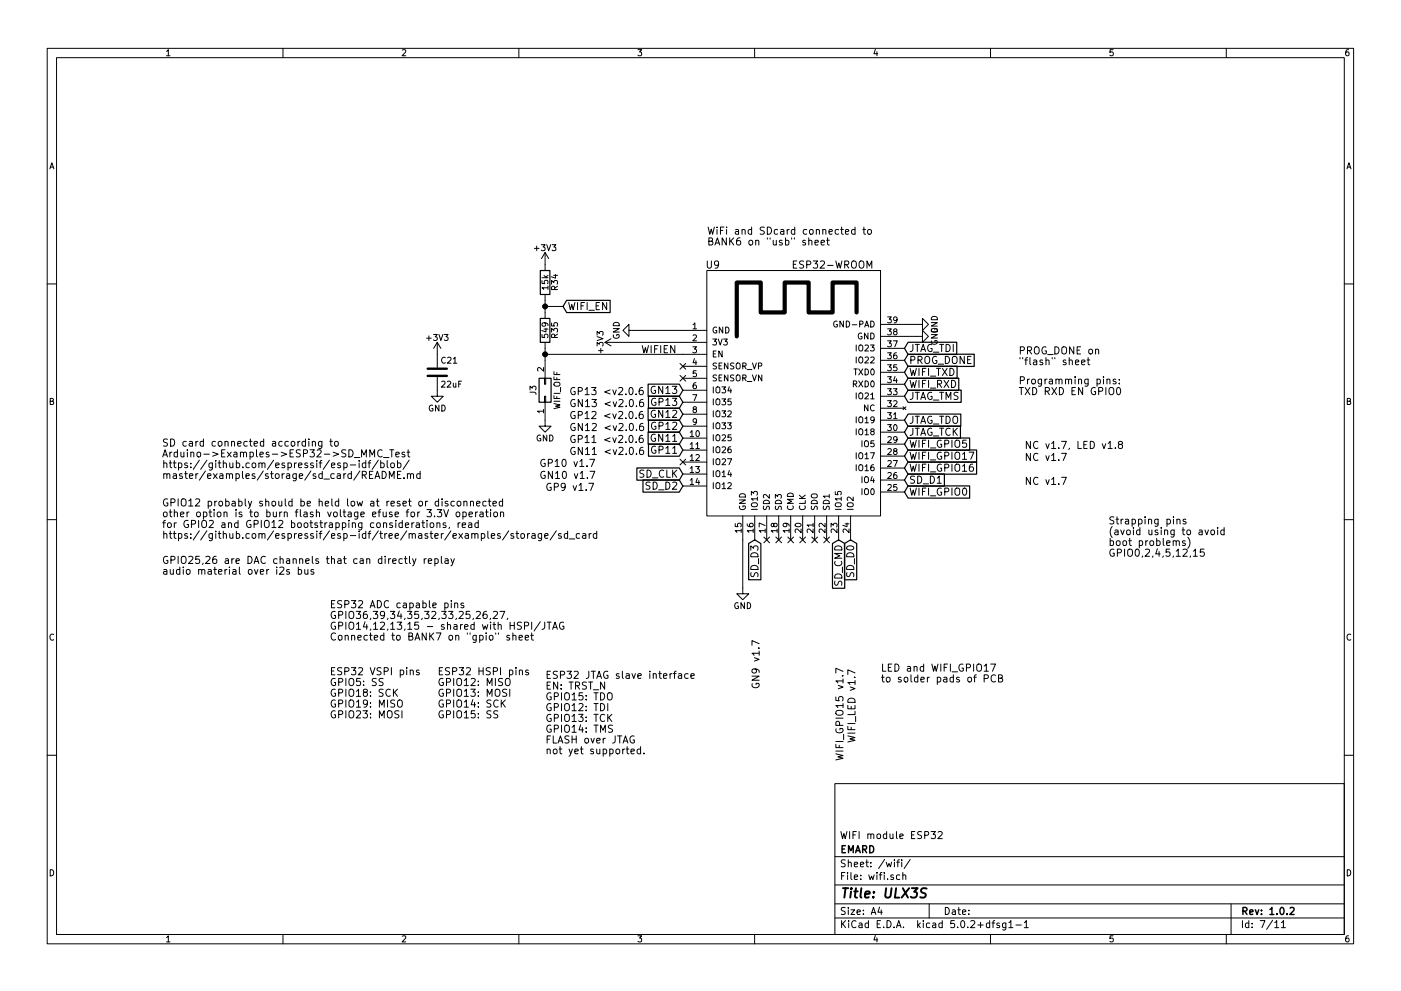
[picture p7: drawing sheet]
<svg xmlns="http://www.w3.org/2000/svg" width="297mm" height="210mm" viewBox="0 0 297 210" stroke-linecap="round" stroke-linejoin="round" font-family="sans-serif">
<g fill="none" stroke="#000" stroke-width=".21">
<path d="M10 10.3h277v189.9h-277zM12 12.2h273v186.1h-273zM60 10.3v1.9M110 10.3v1.9M160 10.3v1.9M210 10.3v1.9M260 10.3v1.9M115.6 53.6l-.8 1.3M115.6 53.6v3.8M115.6 53.6l.7 1.3M149.9 57.4h36.8v52.1h-36.8zM171.5 51.1l.2-.1h.4v1"/>
<path d="M172.8 51.5l.7-.2-.1-.3h-.4l-.2 .2v.7h.6M174.1 51.5l.7-.2v-.3h-.5l-.2 .2 .1 .7h.6M175.3 51h.5M175.5 50.5v1.3l.3 .2M179.2 49.2l.8-.2-.1-.2-.4-.1-.3 .2 .1 .7h.6M181.3 48.8l-.5-.1-.3 .3 .2 .6h.6M181.3 48.2v1.5M182.9 48.7h.6M183.2 48.2v1.3l.3 .2M184 48.8l.3-.1 .4 .1 .1 .6-.2 .2-.3 .1-.3-.2zM10 60.2h2M92.7 72.6v5.4"/>
<path d="M92.7 72.6l-.8 1.3M92.7 72.6l.8 1.3M115.6 75.2h34.3M115.6 62.5v5.1M115.6 72.6v7.7M115.6 65h3.8M128.3 72.6h21.6M128.3 72.6l1.2 .8M129.5 71.9l-1.2 .7M133.3 70.1v-1.3l-1.2 1.3 1.2 1.3v-1.3h16.6M144.2 79.6l1.2 1.3M144.2 77.1l1.2 1.2"/>
<path d="M144.8 77.7h5.1M145.4 79.6l-1.2 1.3M145.4 77.1l-1.2 1.2M177.5 68.2a.59 .59 0 0 0-.7 .6 .59 .59 0 0 0 .7 .5v-.4h-.2M186.7 71.4h8.9v-1.3l1.2 1.3-1.2 1.2v-1.2M186.7 68.8h8.9v-1.2l1.2 1.2-1.2 1.3v-1.3M186.7 79h5.1M186.7 76.4h5.1M186.7 73.9h5.1M197.5 68.4h1.2l-1.2 .8h1.2M197.6 67.3a.66 .66 0 0 1 .8-.1 .66 .66 0 0 1 .3 .6h-1.2zM228 76.9l.7-.2v-.3h-.5l-.2 .2 .1 .7h.6"/>
<path d="M229.3 76.9l.7-.2v-.3h-.5l-.2 .2 .1 .7h.6M230.5 76.4h.6M230.7 75.9v1.3l.4 .2M285 60.2h2M65.5 93.1v.2M65.5 93.6v1.1M66.2 93.8l.2-.2 .4 .1 .1 1M66.2 93.6v1.1M68.2 93.6v1.3l-.3 .3-.3-.1M68.2 93.7l-.4-.1-.3 .3 .2 .7h.5M69.9 93.6h.6M70.1 93.1v1.3l.4 .3"/>
<path d="M71 93.8l.2-.2 .5 .2v.6l-.1 .2-.4 .1-.2-.2zM72.9 98.3l.4-.1 .3 .3-.1 .7h-.6M74.3 98.6h1.1M76.1 98.2v1M77.5 98.3l-.4-.1-.3 .3 .2 .7h.5M77.5 97.7v1.5M78.1 98.2h.5M78.4 96.9v-1.5l.5 1.1 .5-1.1v1.5M78.6 97.7l-.3 .2v1.3M80.2 97.6l-1.3 2M80.7 98.3l.5-.1 .3 .3-.2 .7h-.6M80.7 97.7v1.5"/>
<path d="M81 95.5a.62 .62 0 0 0-.7 .1 .62 .62 0 0 0-.2 .7 .56 .56 0 0 0 .3 .6 .56 .56 0 0 0 .6-.1M81 100a.77 .77 0 0 1 .9 .8 .77 .77 0 0 1-.9 .7zM81.3 97.1h1.2M82.1 97.7v1.3l.2 .2M82.6 95.4h.9M82.9 98.3l.2-.1 .5 .1-.1 .9h-.4l-.2-.1zM83.1 95.4v1.5M83.9 96.4l.8-.1-.1-.3-.4-.1-.3 .2 .1 .8h.6M84.3 98.3l.4-.1 .3 .3-.1 .7h-.6M84.3 97.7v1.5M85 100h-.7v1.5h.7M85.8 96l-.4-.1-.2 .2 .1 .3 .5 .1v.4h-.6"/>
<path d="M86.3 95.9h.6M86.5 95.4v1.3l.4 .2M86.7 97.6l-1.3 2M89.1 100v1.5M92.7 80v4.1h1.3l-1.3 1.2-1.3-1.2h1.3M115.4 84.1h.3v1.2h-.3zM115.4 80.3h.3v1.2h-.3zM115.6 85.3v5.1h1.2l-1.2 1.3-1.3-1.3h1.3M125 97.5h1.1l-.7 1.5M125.1 100h1l-.6 1.5M134.9 93.7v.2M134.9 88.7v.1"/>
<path d="M134.9 83.6v.1M135 96.3v.1M135 91.2v.2M135 86.1v.2M136.2 92.4l-.4 .1a.98 .98 0 0 0 0 1.4l.5-.2 .1-.5-.3-.2h-.4l-.2 .2M136.2 87.3l-.4 .1a.98 .98 0 0 0 0 1.4l.5-.1 .1-.5-.3-.3h-.4l-.2 .3M136.2 82.2l-.4 .1a.98 .98 0 0 0 0 1.4l.5-.1 .1-.5-.3-.3h-.4l-.2 .3M136.3 94.9l-.4 .1a.98 .98 0 0 0 0 1.4l.5-.1 .1-.5-.3-.3h-.5l-.1 .3M136.3 89.8l-.4 .1a.98 .98 0 0 0 0 1.5l.5-.2 .1-.5-.3-.3-.5 .1-.1 .2M136.3 84.8h-.4a.98 .98 0 0 0 0 1.5l.5-.2 .1-.5-.3-.3-.5 .1-.1 .2M144.2 97.4l1.2 1.2M144.8 93h5.1"/>
<path d="M144.8 95.5h5.1M144.8 98h5.1M144.8 80.3h5.1M144.8 82.8h5.1M144.8 85.3h5.1M144.8 87.9h5.1M144.8 90.4h5.1M145.4 97.4l-1.2 1.2M186.7 99.3h5.1M186.7 96.8h5.1M186.7 94.2h5.1M186.7 91.7h5.1"/>
<path d="M186.7 89.1h5.1M186.7 86.6h5.1M186.7 84.1h5.1M186.7 81.5h5.1M191.5 86.3l.6 .6M192.1 86.3l-.6 .6M225.1 96.2h1l-.7 1.5M234.7 80.6l.2-.2 .4 .1v1M234.7 80.4v1.1M234.9 95.2h.9M236.5 95v.2M236.6 80.5l-.4-.1-.2 .2 .1 .3 .5 .1v.4h-.6"/>
<path d="M236.9 82.3l.2-.1a.81 .81 0 0 1 .5 .8 .81 .81 0 0 1-.5 .7l-.2-.1-.2-.4zM237.3 81.3v.2M237.3 80.5v.1M237.4 94.3l-.3-.3 .1-.2 .2-.2 .5 .2v.4l-.6 .2-.2 .2 .1 .4 .2 .2 .4-.1 .2-.2-.1-.5-.2-.1M10 110.3h2M79.5 101.5l.5-1.5 .5 1.5M79.6 101.1h.8M82.5 101.5v-1.5l.6 1.1 .5-1.1v1.5M84.3 100.7h.5M85.3 118.6l-.4-.1-.3 .3 .1 .7h.6M85.6 101.4v.1M85.7 118.5h.6"/>
<path d="M86 118v1.3l.3 .3M86.4 100.6l.2-.1 .4 .1v.9M86.4 100.5v1M86.8 118v1.3l.2 .3M87 100.7l.2-.2 .4 .1 .1 .9M87.5 118.5l.3 1.1M88.2 118.5l-.5 1.4-.2 .2M89.1 100.6l-.5-.1-.3 .3 .2 .6h.6M89.7 110.4v1.3l.3 .2M89.9 118.5v1.1M90.4 118.5l-.5 .3M90.5 108.1h1l-.5 .6 .4 .1v.7l-.2 .1-.7-.1"/>
<path d="M90.5 110.9v1M90.8 119l.7-.1v-.3l-.5-.1-.2 .2 .1 .8h.6M91.2 111l.3-.1 .4 .1 .1 .6-.2 .3h-.3l-.3-.1zM92.1 109.5v.1M92.2 118.6l.4-.1 .3 .3-.1 .7h-.6M92.2 118.5v1.6M92.6 111l.2-.1 .4 .1 .1 .9M92.6 110.9v1M92.7 108.1h.9l-.5 .6 .5 .1v.7l-.3 .1-.6-.1M93 106.4l-.4-.1-.3 .3 .1 .7h.6M93 105.8v1.6M93.6 118v1.3l.2 .3"/>
<path d="M93.7 105.8v.2M93.7 106.3v1.1M94.1 108.1l.5 1.5 .5-1.5M94.4 118.6h.5l.1 1M94.5 111l-.3-.1-.3 .2 .1 .2 .5 .2v.4h-.6M94.9 106.4l-.3-.1-.2 .2v.3l.5 .1v.4h-.5M95 118.9l-.5 .1-.2 .2 .2 .4 .5-.1M95.3 111.9l-.1 .2M95.6 118.5l.4 1.1M96.3 106.4l-.4-.1-.3 .3 .2 .7h.5M96.3 118.5l-.5 1.4-.2 .2M96.8 108.8l.2-.2 .4 .2 .1 .5-.1 .3h-.4l-.2-.1z"/>
<path d="M97 106.5l.2-.2 .4 .2 .1 .6-.1 .2-.4 .1-.2-.2zM97.1 110.9v1M97.6 110.9l-.5 .3M98 111.4l.7-.1v-.3l-.5-.1-.2 .2 .1 .8h.6M98.1 108.7l.5-.1 .3 .3-.2 .7h-.6M98.1 108.6v1.6M98.3 106.5l.3-.2 .3 .1 .1 1M98.3 106.3v1.1M99.4 111h.5l.1 .9M99.4 109.1l.8-.1-.1-.3-.4-.1-.3 .2 .1 .8h.6M99.7 106.5l.2-.2 .4 .1 .1 1M99.7 106.3v1.1"/>
<path d="M100 111.3h-.5l-.2 .3 .2 .3h.5M100.8 108.6v1M101 106.9l.8-.2-.1-.3-.4-.1-.3 .2 .1 .8h.6M101.3 108.6l-.5 .3M101.4 111l-.4-.1-.3 .3 .1 .7h.6M101.4 110.4v1.5M101.8 108.7h.6v.9M102.4 109l-.5 .1a.3 .3 0 0 0-.2 .3 .3 .3 0 0 0 .2 .2h.5M102.9 108.6h.6M103.1 106.4l-.5-.1-.2 .3 .1 .7h.6M103.1 108.1v1.3l.4 .2M103.5 106.3h.6"/>
<path d="M103.7 105.8v1.3l.4 .3M104 108.1v.1M104 108.6v1M104.2 113.7l.7-.1-.1-.3-.4-.1-.2 .2v.7h.6M104.5 106.9l.8-.2-.1-.3-.5-.1-.2 .2 .1 .8h.6M104.7 108.8l.3-.2 .4 .2 .1 .5-.2 .3h-.3l-.3-.1zM106 113.3l-.3-.1-.2 .2v.2l.5 .2v.3h-.5M106.1 108.8l.2-.2 .4 .1 .1 .9M106.1 108.6v1M106.6 106.4l-.5-.1-.3 .3 .2 .7h.6M106.6 105.8v1.6M107.9 112.6l-1.3 2"/>
<path d="M108.9 113.3l-.4-.1-.2 .2 .1 .2 .5 .2v.3h-.6M109.4 113.2h.6M109.6 112.7v1.3l.4 .2M110.5 113.3l.4-.1 .3 .3v.4l-.3 .3-.4-.1-.1-.2zM111.9 113.2v1M112.3 113.2l-.4 .3M112.8 113.3h.6l.1 .9M113.5 113.6h-.5a.3 .3 0 0 0-.3 .3 .3 .3 0 0 0 .3 .3l.5-.1M114.8 113.2v1.2l-.2 .3-.4-.1M114.8 113.3l-.4-.1-.3 .3 .1 .6h.6M115.5 113.7l.7-.1-.1-.3-.4-.1-.2 .2 .1 .7h.5M118 112.6l-1.4 2"/>
<path d="M119 113.3l-.4-.1-.2 .2 .1 .2 .5 .2v.3h-.6M120.3 113.3l-.4-.1-.3 .3 .2 .6h.5M120.3 112.7v1.5M120.7 114.3h1.2M122.9 113.3l-.4-.1-.3 .3 .1 .6h.6M123.5 113.3h.6l.1 .9M124.2 113.6h-.5a.3 .3 0 0 0-.2 .3 .3 .3 0 0 0 .2 .3l.5-.1M124.8 102.5h1.1l-.7 1.6M124.9 113.2v1M125.3 113.2l-.4 .3M126.5 113.3l-.4-.1-.3 .3 .1 .6h.6M126.5 112.7v1.5"/>
<path d="M144.8 100.6h5.1M144.8 103.1h5.1M157.5 109.5v16.5h1.2l-1.2 1.2-1.3-1.2h1.3M160 109.5v5M162 113.9l1.2 1.3M162.6 109.5v5M163.2 113.9l-1.2 1.3M164.5 113.9l1.2 1.3M165.1 109.5v5M165.7 113.9l-1.2 1.3M167 113.9l1.2 1.3M167.6 109.5v5"/>
<path d="M168.2 113.9l-1.2 1.3M169.6 113.9l1.2 1.3M170.2 109.5v5M170.8 113.9l-1.2 1.3M172.1 113.9l1.2 1.3M172.7 109.5v5M173.3 113.9l-1.2 1.3M174.7 113.9l1.2 1.3M175.3 109.5v5M175.9 113.9l-1.2 1.3M177.8 109.5v5M180.3 109.5v5"/>
<path d="M186.7 104.4h5.1M186.7 101.8h5.1M225.1 101.3h1l-.7 1.5M249.4 114.9l.2-.2 .4 .1v.9M249.5 110.3l.3-.1h.3l.1 1M249.5 110.2v1M251.3 114.8l-.4-.1-.2 .2 .1 .3 .5 .1v.4h-.6M251.4 110.2h-.3l-.3 .2 .1 .2 .5 .1v.4h-.6M251.8 114a1.7 1.7 0 0 1 0 2.3M253 116.9l.4-.4v1.5M253 118h.9M255.3 116.5h-.8v.7l.7-.1 .1 .3v.5l-.3 .1-.5-.1"/>
<path d="M255.5 112.4l.4 1.1 .3-1.1M256.8 112.6l.2-.2 .4 .2 .1 .6-.1 .2-.4 .1-.2-.2zM258.2 111.9v.2M258.2 112.4v1.1M259.5 112.5l-.4-.1-.3 .3 .2 .7h.5M259.5 111.9v1.6M285 110.3h2M61.3 120.9l-.3-.1-.2 .2v.3l.5 .1v.4h-.5M63.2 120.9l.5-.1 .3 .3-.2 .7h-.6M63.2 120.3v1.5M64.6 120.8v.8a.37 .37 0 0 0 .3 .3 .37 .37 0 0 0 .4-.2M65.3 120.8v1"/>
<path d="M66.5 120.9l-.4-.1-.2 .2 .1 .3 .5 .1v.4h-.6M94.3 128l.4-.1 .3 .3-.1 .7h-.6M95.7 127.4v.2M95.7 127.9v1.1M96.4 128.1l.2-.2 .4 .1 .1 1M96.4 127.9v1.1M98.3 128l-.4-.1-.2 .2 .1 .3 .5 .1v.4h-.6M103.1 129.7l-.4 .1a.98 .98 0 0 0 0 1.4l.5-.1 .1-.5-.3-.3h-.4l-.2 .3M104 131.2l-.1 .2M104.6 129.8l.6-.1 .2 .1 .1 .3-1 1.1h1M106 129.7h1l-.7 1.5M107.6 131.2l-.1 .2"/>
<path d="M108 134.9l-.4-.1-.2 .2 .1 .2 .5 .2v.3h-.6M108.7 134.9l.3-.1 .3 .1 .1 .9M108.7 134.3v1.5M110.1 135.3l.7-.2-.1-.2-.4-.1-.2 .2v.7h.6M111.2 132.8l.7-.1 .2-.2-.1-.4-.8-.1v1.5M111.4 135.3l.7-.2-.1-.2-.4-.1-.2 .2v.7h.6M112.5 134.8h.6M112.7 134.3v1.3l.4 .2M112.7 132v1.5M114.6 131.9l-1.4 2M115.5 132l-.1 1.3-.5 .2M116 132h.9"/>
<path d="M116.4 132v1.5M117.2 133.5l.5-1.5 .5 1.5M117.3 133.1h.7M119.5 132.1a.71 .71 0 0 0-.9 .7 .71 .71 0 0 0 .9 .6l.1-.5h-.3M161 136.6l-1.6-.7v1M81.2 144l-.6-.1-.2 .2v.4l.7 .3 .1 .4-.3 .3-.5-.1M83.6 146.9l.7 .8M84.3 146.2l-.9 .9M84.4 148.7l.3-.2 .4 .1a.99 .99 0 0 1-.2 1.4 .53 .53 0 0 1-.6-.5zM85.2 150.8v1.5M87 142.3l.2-.1h.4v1M88.8 142.2h-.3l-.2 .2v.2l.5 .1v.4h-.5"/>
<path d="M105.5 150.9l-.5-.1-.3 .3v.3l.8 .3v.5l-.2 .1-.6-.1M106.5 149.1l.6 .9M107.1 148.5l-.8 .9M107.2 144.1l.3-.2 .4 .1a.99 .99 0 0 1-.1 1.5 .53 .53 0 0 1-.7-.5zM108.1 146.2v1.5M110.1 142.3l.2-.1h.4l.1 1M110.1 142.2v1M112 142.2h-.4l-.2 .2 .1 .2 .5 .1v.4h-.6M128.9 147.2l.2-.2a.53 .53 0 0 1 .7 .5v.5a.51 .51 0 0 1-.5 .5 .51 .51 0 0 1-.5-.5zM128.9 149.3v1.5M129.1 152.2l.6 .9M129.7 151.6l-.8 .8"/>
<path d="M129.9 153.9l-.6-.1-.2 .2v.4l.6 .3 .2 .4-.3 .3-.6-.1M132.8 158.9h.5M133 158.4v1.3l.3 .2M133.8 159.4l.7-.1-.1-.3-.4-.1-.2 .2 .1 .8h.5M134.4 156.2a.71 .71 0 0 0-.9 .7 .71 .71 0 0 0 .9 .7l.1-.6h-.3M135.8 159l-.4-.1-.3 .3 .1 .7h.6M135.8 158.4v1.5M136.5 159.8v.1M142.8 142.9h.6M143.4 142.4l-.4 .2v1.3M143.9 143h.5l.1 .9M144.5 143.3l-.5 .1a.3 .3 0 0 0-.2 .2 .3 .3 0 0 0 .2 .3h.5"/>
<path d="M145.9 143l-.4-.1-.3 .3 .1 .7h.6M146.5 143.4l.7-.1-.1-.3-.4-.1-.2 .2 .1 .8h.5M178.7 142.4l-1.5-.6v1M181.3 142.8l-1.5-.7v1M208.7 144l.7-.1 .1-.2v-.4l-.8-.1v1.5M208.7 142.4h.8M210.1 140.9h1l-.7 1.5M211.1 143.3a.62 .62 0 0 0-.8 0 .62 .62 0 0 0-.2 .7 .56 .56 0 0 0 .3 .6 .56 .56 0 0 0 .7-.1M211.7 143.9l.7-.1v-.5l-.7-.1v1.5h.6l.2-.2 .1-.3-.4-.3M10 160.2h2M177 166.3h108v32h-108zM197.4 176.4h.9l-.5 .6 .5 .1v.7l-.3 .1-.6-.1"/>
<path d="M198.9 176.6l.6-.2 .3 .5-1 1h1M285 160.2h2M60 198.3v1.9M110 198.3v1.9M160 198.3v1.9M177 194.8h108M177 191.8h108M177 187.8h108M177 181.8h108M186.5 192.5l-.4 1h1M186.8 193v1M189.6 182.4v.2"/>
<path d="M189.6 182.9v1M190.1 182.9h.6M190.7 182.4l-.4 .2v1.3M190.8 185.7l-.5-.1-.2 .3v.6l.2 .1 .5-.1M191.2 182.4v.2M191.2 182.9v1M191.4 185.7l.2-.1 .4 .1v.9M191.4 185.1v1.5M193 182.3l-1.3 2M197 191.8v3M210 198.3v1.9M210.3 195.8h.6"/>
<path d="M210.9 195.3l-.4 .2v1.3M211.9 195.9l-.4-.1-.2 .2 .1 .3 .5 .1v.3h-.6M213.3 195.8v1.2l-.3 .3h-.4M213.3 195.9l-.5-.1-.3 .3 .1 .6 .2 .1 .5-.1M213.9 195.8l.4-.5v1.5M213.9 196.8h.9M215.4 196.3h1.1M217.2 195.8l.4-.5v1.5M217.2 196.8h.8M260 198.3v1.9M261 191.8v6.5M270.3 195.8l.4-.5v1.5"/>
<path d="M270.3 196.8h.8M271.7 195.8l.4-.5v1.5M271.7 196.8h.8"/>
</g>
<path d="M273.5 192.7l.6-.2 .2 .2 .1 .3-.9 1h.9" fill="none" stroke="#000" stroke-width=".3"/>
<path d="M196.5 188.5l-.8-.1-.4 .4 .1 .5 .6 .2a.48 .48 0 0 1 .3 .5 .48 .48 0 0 1-.4 .4l-.8-.1" fill="none" stroke="#000" stroke-width=".41"/>
<g fill="none" stroke="#000" stroke-width=".25">
<path d="M114.6 57.4h2v5.1h-2zM114.6 67.6h2v5h-2zM120.1 63.7h9.3v2.6h-9.3l-.7-1.3zM192.5 77.7h10.4v2.6h-10.4l-.7-1.3zM192.5 72.6h10.3v2.6h-10.3l-.7-1.3zM192.5 75.2h14.1v2.5h-14.1l-.7-1.3zM114.3 80.3h2.5v5h-2.5zM135 99.3h9l.8 1.3-.8 1.3h-9zM137.4 81.5h6.6l.8 1.3-.8 1.3h-6.6zM137.4 86.6h6.6l.8 1.3-.8 1.3h-6.6zM137.4 91.7h6.6l.8 1.3-.8 1.3h-6.6zM137.5 84h6.5l.8 1.3-.8 1.3h-6.5z"/>
<path d="M137.5 89.1h6.5l.8 1.3-.8 1.3h-6.5zM137.5 94.2h6.5l.8 1.3-.8 1.3h-6.5zM192.5 80.2h10.8v2.6h-10.8l-.7-1.3zM192.5 87.9h11.2v2.5h-11.2l-.7-1.3zM192.5 90.4h11.1v2.6h-11.1l-.7-1.3zM192.5 82.8h11.3v2.6h-11.3l-.7-1.3zM192.5 98h14.6v2.6h-14.6l-.7-1.3zM192.5 95.5h14.6v2.6h-14.6l-.7-1.3zM192.5 92.9h13.1v2.6h-13.1l-.7-1.3zM136.3 101.8h7.7l.8 1.3-.8 1.3h-7.7zM158.7 115.3l1.3-.8 1.3 .8v7.7h-2.6zM176.5 115.3l1.3-.8 1.3 .8v9.5h-2.6z"/>
<path d="M179 115.3l1.3-.8 1.3 .8v7.7h-2.6zM192.5 100.6h7.7v2.5h-7.7l-.7-1.3zM192.5 103.1h13.1v2.6h-13.1l-.7-1.3z"/>
</g>
<path d="M181.6 66.3v-6.4h-5.1v6.4h-5.1v-6.4h-5v6.4h-5.1v-6.4h-5.1v11.5" fill="none" stroke="#000" stroke-width=".89"/>
<g fill="#000" stroke="#000" stroke-width=".25">
<circle cx="115.6" cy="65" r=".51"/>
<circle cx="115.6" cy="75.2" r=".51"/>
</g>
<path d="M90.7 79.8h4M90.7 78.2h4" fill="none" stroke="#000" stroke-width=".51"/>
<text font-size="2.8" x="178" y="190.5">Title: ULX3S</text>
<g font-size="2.1">
<text x="149.9" y="49.8">WiFi and SDcard connected to</text>
<text x="149.9" y="52.1">BANK6 on &quot;usb&quot; sheet</text>
<text x="149.8" y="57">U9</text>
<text x="168.6" y="57">ESP32-WROOM</text>
<text x="120.3" y="65.8">WIFI_EN</text>
<text x="135.9" y="74.9">WIFIEN</text>
<text x="192.7" y="74.7">JTAG_TDI</text>
<text x="192.7" y="77.2">PROG_DONE</text>
<text x="215.9" y="75.2">PROG_DONE on</text>
<text x="215.9" y="77.5">&quot;flash&quot; sheet</text>
<text x="120.6" y="83.8">GP13 &lt;v2.0.6</text>
<text x="138.3" y="83.6">GN13</text>
<text x="192.7" y="82.3">WIFI_RXD</text>
<text x="192.7" y="79.8">WIFI_TXD</text>
<text x="215.9" y="81.5">Programming pins:</text>
<text x="215.9" y="83.8">TXD RXD EN GPIO0</text>
<text x="120.6" y="88.9">GP12 &lt;v2.0.6</text>
<text x="120.6" y="86.4">GN13 &lt;v2.0.6</text>
<text x="138.3" y="88.6">GN12</text>
<text x="138.4" y="86.1">GP13</text>
<text x="192.7" y="89.9">JTAG_TDO</text>
<text x="192.7" y="84.8">JTAG_TMS</text>
<text x="34.3" y="94.7">SD card connected according to</text>
<text x="120.6" y="94">GP11 &lt;v2.0.6</text>
<text x="120.6" y="91.4">GN12 &lt;v2.0.6</text>
<text x="138.3" y="93.7">GN11</text>
<text x="138.4" y="91.2">GP12</text>
<text x="192.7" y="92.5">JTAG_TCK</text>
<text x="192.7" y="95">WIFI_GPIO5</text>
<text x="217.2" y="95.2">NC v1.7, LED v1.8</text>
<text x="34.3" y="97">Arduino-&gt;Examples-&gt;ESP32-&gt;SD_MMC_Test</text>
<text x="34.3" y="99.3">https://github.com/espressif/esp-idf/blob/</text>
<text x="34.3" y="101.6">master/examples/storage/sd_card/README.md</text>
<text x="114.3" y="101.6">GN10 v1.7</text>
<text x="114.3" y="99.1">GP10 v1.7</text>
<text x="120.6" y="96.5">GN11 &lt;v2.0.6</text>
<text x="135.4" y="101.3">SD_CLK</text>
<text x="138.4" y="96.3">GP11</text>
<text x="192.7" y="100.1">WIFI_GPIO16</text>
<text x="192.7" y="97.5">WIFI_GPIO17</text>
<text x="217.2" y="97.8">NC v1.7</text>
<text x="34.3" y="107.4">GPIO12 probably should be held low at reset or disconnected</text>
<text x="115.6" y="104.1">GP9 v1.7</text>
<text x="137" y="103.9">SD_D2</text>
<text x="192.7" y="102.6">SD_D1</text>
<text x="192.7" y="105.2">WIFI_GPIO0</text>
<text x="217.2" y="102.9">NC v1.7</text>
<text x="34.3" y="109.7">other option is to burn flash voltage efuse for 3.3V operation</text>
<text x="34.3" y="112">for GPIO2 and GPIO12 bootstrapping considerations, read</text>
<text x="234.9" y="111.2">Strapping pins</text>
<text x="234.9" y="113.5">(avoid using to avoid</text>
<text x="34.3" y="114.3">https://github.com/espressif/esp-idf/tree/master/examples/storage/sd_card</text>
<text x="34.3" y="119.6">GPIO25,26 are DAC channels that can directly replay</text>
<text x="234.9" y="115.8">boot problems)</text>
<text x="234.9" y="118.1">GPIO0,2,4,5,12,15</text>
<text x="34.3" y="121.9">audio material over i2s bus</text>
<text x="160.8" y="122.3" transform="rotate(-90 160.8 122.3)">SD_D3</text>
<text x="178.6" y="124.4" transform="rotate(-90 178.6 124.4)">SD_CMD</text>
<text x="181.1" y="122.3" transform="rotate(-90 181.1 122.3)">SD_D0</text>
<text x="69.8" y="129">ESP32 ADC capable pins</text>
<text x="69.8" y="131.3">GPIO36,39,34,35,32,33,25,26,27,</text>
<text x="69.8" y="133.6">GPIO14,12,13,15 - shared with HSPI/JTAG</text>
<text x="69.8" y="135.9">Connected to BANK7 on &quot;gpio&quot; sheet</text>
<text x="69.8" y="143.3">ESP32 VSPI pins</text>
<text x="92.7" y="143.3">ESP32 HSPI pins</text>
<text x="186.7" y="142.5">LED and WIFI_GPIO17</text>
<text x="69.8" y="145.5">GPIO5: SS</text>
<text x="69.8" y="147.8">GPIO18: SCK</text>
<text x="92.7" y="145.5">GPIO12: MISO</text>
<text x="92.7" y="147.8">GPIO13: MOSI</text>
<text x="115.6" y="144">ESP32 JTAG slave interface</text>
<text x="115.6" y="146.3">EN: TRST_N</text>
<text x="115.6" y="148.6">GPIO15: TDO</text>
<text x="161" y="146.3" transform="rotate(-90 161 146.3)">GN9 v1.7</text>
<text x="186.7" y="144.8">to solder pads of PCB</text>
<text x="69.8" y="150.1">GPIO19: MISO</text>
<text x="69.8" y="152.4">GPIO23: MOSI</text>
<text x="92.7" y="150.1">GPIO14: SCK</text>
<text x="92.7" y="152.4">GPIO15: SS</text>
<text x="115.6" y="150.9">GPIO12: TDI</text>
<text x="115.6" y="153.2">GPIO13: TCK</text>
<text x="115.6" y="155.4">GPIO14: TMS</text>
<text x="115.6" y="157.7">FLASH over JTAG</text>
<text x="115.6" y="160">not yet supported.</text>
<text x="178.8" y="161.5" transform="rotate(-90 178.8 161.5)">WIFI_GPIO15 v1.7</text>
<text x="181.4" y="157.7" transform="rotate(-90 181.4 157.7)">WIFI_LED v1.7</text>
<text x="178" y="178">WIFI module ESP32</text>
<text x="178" y="184">Sheet: /wifi/</text>
<text x="178" y="181">EMARD</text>
<text x="178" y="186.7">File: wifi.sch</text>
<text x="178" y="196.9">KiCad E.D.A. kicad 5.0.2+dfsg1-1</text>
<text x="178" y="194.1">Size: A4</text>
<text x="200" y="194.1">Date:</text>
<text x="263" y="194.1">Rev: 1.0.2</text>
<text x="263" y="196.9">Id: 7/11</text>
</g>
<g font-size="1.8">
<text x="35" y="11.9">1</text>
<text x="85" y="11.9">2</text>
<text x="135" y="11.9">3</text>
<text x="185" y="11.9">4</text>
<text x="235" y="11.9">5</text>
<text x="285" y="11.9">6</text>
<text x="10.4" y="35.9">A</text>
<text x="285.4" y="35.9">A</text>
<text x="113.5" y="53.3">+3V3</text>
<text x="116.3" y="61.4" transform="rotate(-90 116.3 61.4)">15k</text>
<text x="118.3" y="61.5" transform="rotate(-90 118.3 61.5)">R34</text>
<text x="116.3" y="71.5" transform="rotate(-90 116.3 71.5)">549</text>
<text x="118.3" y="71.7" transform="rotate(-90 118.3 71.7)">R35</text>
<text x="146.8" y="69.8">1</text>
<text x="150.9" y="70.7">GND</text>
<text x="177.4" y="69.5">GND-PAD</text>
<text x="188.3" y="71.1">38</text>
<text x="188.3" y="68.6">39</text>
<text x="90.6" y="72.3">+3V3</text>
<text x="93.6" y="77.1">C21</text>
<text x="127.9" y="74.7" transform="rotate(-90 127.9 74.7)">+3V3</text>
<text x="131.4" y="72.1" transform="rotate(-90 131.4 72.1)">GND</text>
<text x="146.8" y="72.4">2</text>
<text x="146.8" y="74.9">3</text>
<text x="146.8" y="77.5">4</text>
<text x="150.9" y="73.3">3V3</text>
<text x="150.9" y="75.8">EN</text>
<text x="181.7" y="72">GND</text>
<text x="181.8" y="77.1">IO22</text>
<text x="181.8" y="74.5">IO23</text>
<text x="188.3" y="76.2">36</text>
<text x="188.3" y="73.7">37</text>
<text x="198.8" y="73.3" transform="rotate(-90 198.8 73.3)">GND</text>
<text x="93.7" y="82.2">22uF</text>
<text x="113.7" y="83.8" transform="rotate(-90 113.7 83.8)">J3</text>
<text x="115.3" y="78.8" transform="rotate(-90 115.3 78.8)">2</text>
<text x="146.8" y="80">5</text>
<text x="146.8" y="82.5">6</text>
<text x="150.9" y="78.4">SENSOR_VP</text>
<text x="150.9" y="80.9">SENSOR_VN</text>
<text x="150.9" y="83.4">IO34</text>
<text x="180.9" y="82.2">RXD0</text>
<text x="181.2" y="79.6">TXD0</text>
<text x="188.3" y="83.8">33</text>
<text x="188.3" y="81.3">34</text>
<text x="188.3" y="78.7">35</text>
<text x="10.4" y="85.9">B</text>
<text x="90.8" y="87.3">GND</text>
<text x="115.3" y="87.7" transform="rotate(-90 115.3 87.7)">1</text>
<text x="118.8" y="86.9" transform="rotate(-90 118.8 86.9)">WIFI_OFF</text>
<text x="146.8" y="85.1">7</text>
<text x="146.8" y="87.6">8</text>
<text x="150.9" y="86">IO35</text>
<text x="150.9" y="88.5">IO32</text>
<text x="181.8" y="89.8">IO19</text>
<text x="181.8" y="84.7">IO21</text>
<text x="183.1" y="87.2">NC</text>
<text x="188.3" y="88.9">31</text>
<text x="188.3" y="86.4">32</text>
<text x="285.4" y="85.9">B</text>
<text x="113.6" y="93.6">GND</text>
<text x="146.4" y="92.7">10</text>
<text x="146.4" y="95.2">11</text>
<text x="146.8" y="90.2">9</text>
<text x="150.9" y="93.6">IO25</text>
<text x="150.9" y="91.1">IO33</text>
<text x="181.8" y="92.3">IO18</text>
<text x="182.8" y="94.9">IO5</text>
<text x="188.3" y="94">29</text>
<text x="188.3" y="91.4">30</text>
<text x="146.4" y="97.8">12</text>
<text x="146.4" y="100.3">13</text>
<text x="150.9" y="96.1">IO26</text>
<text x="150.9" y="98.7">IO27</text>
<text x="150.9" y="101.2">IO14</text>
<text x="181.8" y="99.9">IO16</text>
<text x="181.8" y="97.4">IO17</text>
<text x="188.3" y="101.6">26</text>
<text x="188.3" y="99.1">27</text>
<text x="188.3" y="96.5">28</text>
<text x="146.4" y="102.9">14</text>
<text x="150.9" y="103.8">IO12</text>
<text x="182.8" y="105">IO0</text>
<text x="182.8" y="102.5">IO4</text>
<text x="188.3" y="104.1">25</text>
<text x="157.2" y="113" transform="rotate(-90 157.2 113)">15</text>
<text x="158.1" y="108.5" transform="rotate(-90 158.1 108.5)">GND</text>
<text x="159.8" y="113" transform="rotate(-90 159.8 113)">16</text>
<text x="160.7" y="108.5" transform="rotate(-90 160.7 108.5)">IO13</text>
<text x="162.3" y="113" transform="rotate(-90 162.3 113)">17</text>
<text x="163.2" y="108.5" transform="rotate(-90 163.2 108.5)">SD2</text>
<text x="164.8" y="113" transform="rotate(-90 164.8 113)">18</text>
<text x="165.7" y="108.5" transform="rotate(-90 165.7 108.5)">SD3</text>
<text x="167.4" y="113" transform="rotate(-90 167.4 113)">19</text>
<text x="168.3" y="108.5" transform="rotate(-90 168.3 108.5)">CMD</text>
<text x="169.9" y="113" transform="rotate(-90 169.9 113)">20</text>
<text x="170.8" y="108.5" transform="rotate(-90 170.8 108.5)">CLK</text>
<text x="172.5" y="113" transform="rotate(-90 172.5 113)">21</text>
<text x="173.4" y="108.5" transform="rotate(-90 173.4 108.5)">SDO</text>
<text x="175" y="113" transform="rotate(-90 175 113)">22</text>
<text x="175.9" y="108.5" transform="rotate(-90 175.9 108.5)">SD1</text>
<text x="177.5" y="113" transform="rotate(-90 177.5 113)">23</text>
<text x="178.4" y="108.5" transform="rotate(-90 178.4 108.5)">IO15</text>
<text x="180.1" y="113" transform="rotate(-90 180.1 113)">24</text>
<text x="181" y="108.5" transform="rotate(-90 181 108.5)">IO2</text>
<text x="155.5" y="129.2">GND</text>
<text x="10.4" y="135.9">C</text>
<text x="285.4" y="135.9">C</text>
<text x="10.4" y="185.9">D</text>
<text x="285.4" y="185.9">D</text>
<text x="35" y="199.9">1</text>
<text x="85" y="199.9">2</text>
<text x="135" y="199.9">3</text>
<text x="185" y="199.9">4</text>
<text x="235" y="199.9">5</text>
<text x="285" y="199.9">6</text>
</g>
</svg>
